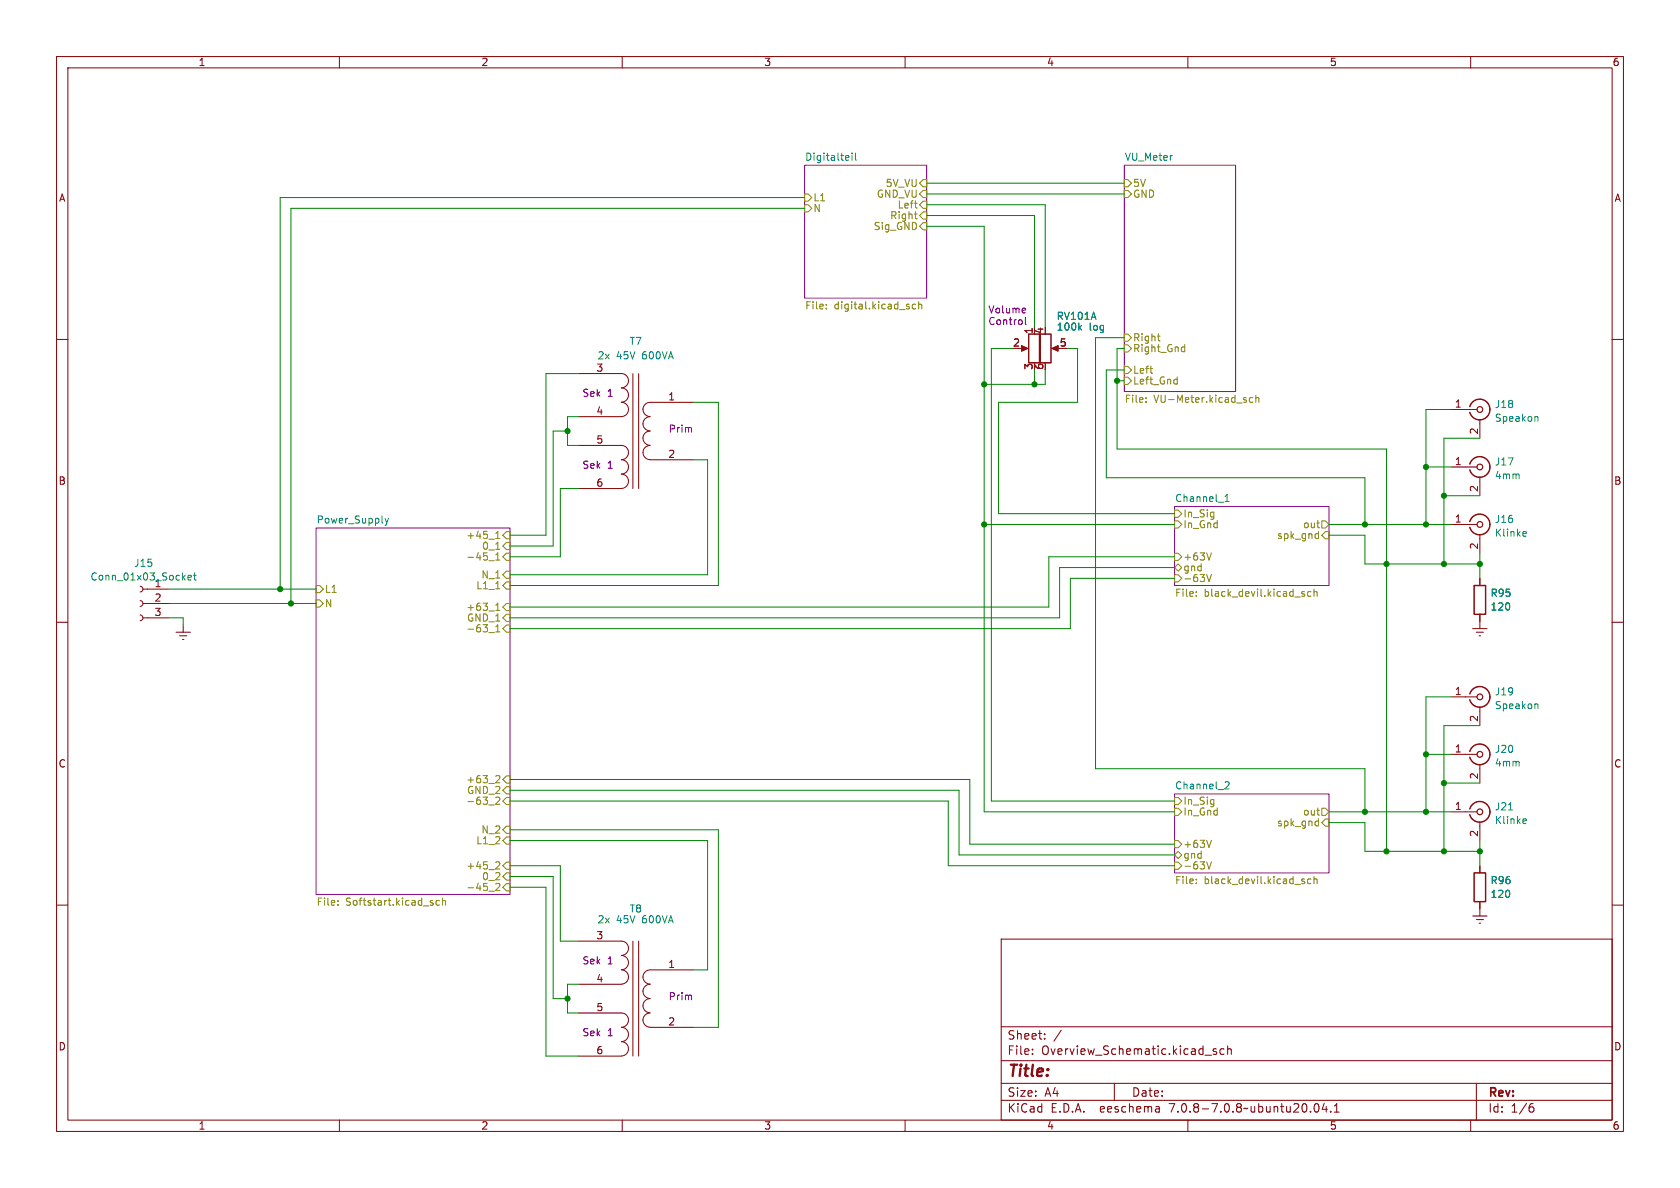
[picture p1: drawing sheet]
<svg xmlns="http://www.w3.org/2000/svg" width="297mm" height="210mm" viewBox="0 0 297 210" stroke-linecap="round" stroke-linejoin="round" font-family="sans-serif">
<g fill="none" stroke="#840000" stroke-width=".18">
<path d="M10 10h277v190h-277zM12 12h273v186h-273zM60 10v2M110 10v2M160 10v2M210 10v2M260 10v2M10 60h2M285 60h2M102.2 78.7h7.7a1.26 1.26 0 0 1 1.2 1.3 1.26 1.26 0 0 1-1.2 1.3M102.2 66h7.7a1.26 1.26 0 0 1 1.2 1.3 1.26 1.26 0 0 1-1.2 1.3M102.2 73.7h7.7"/>
<path d="M109.9 68.6a1.27 1.27 0 0 1 1.2 1.3 1.27 1.27 0 0 1-1.2 1.2 1.26 1.26 0 0 1 1.2 1.3 1.26 1.26 0 0 1-1.2 1.2M111.9 66v20.4M112.9 66v20.4M114.9 78.7a1.26 1.26 0 0 0-1.2 1.3 1.26 1.26 0 0 0 1.2 1.3M114.9 73.7a1.27 1.27 0 0 0-1.2 1.2 1.27 1.27 0 0 0 1.2 1.3 1.26 1.26 0 0 0-1.2 1.3 1.26 1.26 0 0 0 1.2 1.2M122.6 71.1h-7.7a1.26 1.26 0 0 0-1.2 1.3 1.26 1.26 0 0 0 1.2 1.2M180.3 61.6h1.1M186.3 61.6h1M256.5 72.4h4.6M261.6 74.2v3.3M102.2 86.4h7.7M109.9 83.8a1.26 1.26 0 0 1 1.2 1.3 1.26 1.26 0 0 1-1.2 1.2"/>
<path d="M109.9 81.3a1.26 1.26 0 0 1 1.2 1.2 1.26 1.26 0 0 1-1.2 1.3M114.9 81.3h7.7M256.5 82.6h4.6M256.5 92.7h4.6M261.6 84.3v3.3M261.6 94.5v3.3M10 110h2M24.8 108.7l.3 .2 .2 .3-.2 .4-.3 .1M24.8 106.2l.3 .1 .2 .4-.2 .4-.3 .1M24.8 103.6l.3 .2 .2 .4-.2 .3-.3 .1M25.3 109.2h4.5M25.3 106.7h4.5"/>
<path d="M25.3 104.1h4.5M31.1 111.8h2.6M31.7 112.4h1.3M32.3 113h.2M32.4 110.5v1.3M260.3 111.1h2.6M261 111.8h1.3M261.5 112.4h.2M261.6 102.2v1.3M261.6 108.6v2.5M285 110h2M256.5 133.4h4.6"/>
<path d="M256.5 123.2h4.6M261.6 125v3.3M261.6 135.1v3.3M10 160h2M256.5 143.5h4.6M261.6 145.3v3.3M261.6 153v1.3M261.6 159.4v2.5M285 160h2M102.2 179.1h7.7a1.27 1.27 0 0 1 1.2 1.2 1.27 1.27 0 0 1-1.2 1.3 1.26 1.26 0 0 1 1.2 1.3 1.26 1.26 0 0 1-1.2 1.2M102.2 166.4h7.7a1.26 1.26 0 0 1 1.2 1.2 1.26 1.26 0 0 1-1.2 1.3M102.2 174h7.7"/>
<path d="M109.9 168.9a1.27 1.27 0 0 1 1.2 1.3 1.27 1.27 0 0 1-1.2 1.3 1.26 1.26 0 0 1 1.2 1.2 1.26 1.26 0 0 1-1.2 1.3M111.9 166.4v20.3M112.9 166.4v20.3M114.9 179.1a1.26 1.26 0 0 0-1.2 1.2 1.26 1.26 0 0 0 1.2 1.3h7.7M114.9 174a1.27 1.27 0 0 0-1.2 1.3 1.27 1.27 0 0 0 1.2 1.2 1.26 1.26 0 0 0-1.2 1.3 1.26 1.26 0 0 0 1.2 1.2M122.6 171.5h-7.7a1.26 1.26 0 0 0-1.2 1.2 1.26 1.26 0 0 0 1.2 1.3M177 166h108v32h-108zM260.3 161.9h2.6M261 162.6h1.3M261.5 163.2h.2M60 198v2M102.2 186.7h7.7"/>
<path d="M109.9 184.2a1.26 1.26 0 0 1 1.2 1.2 1.26 1.26 0 0 1-1.2 1.3M110 198v2M160 198v2M177 194.5h108M177 191.5h108M177 187.5h108M177 181.5h108M182.5 186.3v.1M182.5 185.5v.1M184.7 183.6v.1M184.7 182.8v.1M187.6 182.1l-1.3 2"/>
<path d="M197 191.5v3M204.9 195.7l.1 .9M205 196.5l-.2 .1M205 196h-.2M210 198v2M213 186.5h1.2M215 185.5l-.3-.1-.2 .2v.2l.5 .2v.3h-.5M216.4 185.5l-.4-.1-.3 .3v.4l.1 .2h.6M217 185.5l.2-.1 .4 .1 .1 .9M217 184.9v1.5M232.5 195.2l.2-.1a.81 .81 0 0 1 .6 .6 .81 .81 0 0 1-.3 .8l-.2 .1a.81 .81 0 0 1-.3-1.4zM234.1 195l-.4 1.1h1"/>
<path d="M234.5 195.6v1M235.2 196.5v.1M235.9 196.6h.8M235.9 195.5l.4-.4v1.5M260 198v2M261 191.5v6.5M270.6 195.7h.3l.3 .3-.1 .5-.5 .1M271 195.1l-.4 .1"/>
</g>
<g fill="#fff" stroke="#fff" stroke-width=".18">
<path d="M198.8 29.2h19.6v40h-19.6z"/>
<path d="M207.6 140.3h27.3v14h-27.3z"/>
<path d="M207.6 89.5h27.3v14h-27.3z"/>
<path d="M142.2 29.2h21.6v23.5h-21.6z"/>
<path d="M55.9 93.3h34.3v64.8h-34.3z"/>
</g>
<path d="M142.2 29.2h21.6v23.5h-21.6zM198.8 29.2h19.6v40h-19.6zM55.9 93.3h34.3v64.8h-34.3zM207.6 89.5h27.3v14h-27.3zM207.6 140.3h27.3v14h-27.3z" fill="none" stroke="#840084" stroke-width=".18"/>
<g fill="none" stroke="#848400" stroke-width=".18">
<path d="M142.2 34.3h.7l.6 .6-.6 .7h-.7zM142.2 36.2h.7l.6 .6-.6 .7h-.7zM161.7 37.8h.4M161.9 38.6l.2 .1M162 36.8h.1M163.2 35.6h.6v1.2h-.6l-.6-.6zM163.2 37.5h.6v1.2h-.6l-.6-.6zM163.2 33.7h.6v1.2h-.6l-.6-.6zM163.2 31.8h.6v1.2h-.6l-.6-.6zM163.2 39.4h.6v1.2h-.6l-.6-.6zM198.8 31.8h.6l.6 .6-.6 .6h-.6zM198.8 33.7h.6l.6 .6-.6 .6h-.6z"/>
<path d="M146.1 54.5v.1M146.1 53.8v.1M161.9 53.8h-.4l-.2 .2 .1 .6h.5M162.4 53.9l.2-.1h.3l.1 .8M162.4 53.3v1.3M198.8 59.1h.6l.6 .6-.6 .6h-.6zM204.6 59.4h.5M198.8 64.8h.6l.6 .6-.6 .6h-.6zM198.8 61h.6l.6 .6-.6 .6h-.6zM198.8 66.7h.6l.6 .6-.6 .6h-.6zM202.6 71v.1M202.6 70.3v.2"/>
<path d="M203.3 65.1h.5M203.6 66h.2M204.9 60.2l.2 .1M208 67l.1 .1M208.1 66.6v1.3M208.1 67.8l-.1 .1M209.1 61.3l.3 .1M209.4 60.9v1.3M209.4 62.1l-.3 .1M221.5 70.3h-.4l-.2 .2 .1 .6h.5M222 70.4l.2-.1h.3l.1 .8M222 69.9v1.2"/>
<path d="M86.4 99.1h1M87.6 95.2h.8M87.6 94.3l.4-.4v1.3M87.6 99h.8M87.6 97.1h.8M88 97.7v1.3M89.5 94h.7v1.3h-.7l-.6-.7zM89.5 97.8h.7v1.3h-.7l-.6-.7zM89.5 95.9h.7v1.3h-.7l-.6-.7zM207.6 97.8h.7l.6 .6-.6 .7h-.7zM207.6 90.2h.7l.6 .6-.6 .6h-.7zM207.6 92.1h.7l.6 .6-.6 .6h-.7z"/>
<path d="M214.2 97.7l-.5 1.3M232.7 94.3l.4 .1M233.1 93.9v1.3M233.1 95.1l-.4 .1M233.7 92.1h.6l.6 .6-.6 .6h-.6zM234.3 94h.6v1.3h-.6l-.6-.7zM55.9 106h.6l.6 .7-.6 .6h-.6zM55.9 103.5h.6l.6 .6-.6 .7h-.6zM86.4 111.8h1M87.6 104.1h.8M87.6 107l.4-.4v1.3M87.6 111.7h.8"/>
<path d="M87.6 107.9h.8M88 110.4v1.3M88.9 111.1l.6-.6h.7v1.3h-.7zM88.9 107.3l.6-.6h.7v1.3h-.7zM89.5 102.9h.7v1.2h-.7l-.6-.6zM89.5 101h.7v1.2h-.7l-.6-.6zM89.5 108.6h.7v1.3h-.7l-.6-.7zM207.6 101.6h.7l.6 .6-.6 .7h-.7zM207.6 100.3l.7-.6 .6 .6-.6 .7zM211.5 104.6v.1M211.5 105.3v.1M213.3 101.5l.4 1.3 .5-1.3"/>
<path d="M230.3 105h.3l.1 .2-.2 .2h-.3M230.3 104.6h.3M231.8 104.6h-.4l-.3 .2 .2 .6h.5M232.3 104.1v1.3M232.3 104.7l.2-.1h.3v.8M87.8 137.1l.4 .1 .2 .3-.8 .9h.8M88.9 139.7l.6-.6h.7v1.2h-.7zM89.5 137.2h.7v1.2h-.7l-.6-.6zM59.7 159.9v.1M59.7 159.2v.2M76.5 159.7v.3M77.7 159.2h-.4l-.2 .2 .1 .6h.5"/>
<path d="M78.2 159.3l.2-.1h.3l.1 .8M78.2 158.8v1.2M86.4 157.5h1M86.4 142.3h1M87.8 152.3l.4 .1 .2 .3-.8 .9h.8M88.4 156.5l-.8 .9h.8M88.4 141.3l-.8 .9h.8M88.9 153l.6-.6h.7v1.3h-.7zM88.9 156.8l.6-.6h.7v1.3h-.7zM88.9 146.7l.6-.6h.7v1.2h-.7zM88.9 141.6l.6-.6h.7v1.2h-.7zM89.5 148h.7v1.2h-.7l-.6-.6z"/>
<path d="M89.5 154.3h.7v1.3h-.7l-.6-.7zM207.6 152.4h.7l.6 .6-.6 .7h-.7zM207.6 151.1l.7-.6 .6 .6-.6 .7zM207.6 148.6h.7l.6 .6-.6 .7h-.7zM207.6 141h.7l.6 .6-.6 .6h-.7zM207.6 142.9h.7l.6 .6-.6 .6h-.7zM211.5 156.1v.1M211.5 155.4v.1M213.3 152.3l.4 1.3 .5-1.3M214.2 148.5l-.5 1.3M230.3 155.8h.3l.1 .2-.2 .2h-.3M230.3 155.4h.3"/>
<path d="M231.8 155.4h-.4l-.3 .2 .2 .6h.5M232.3 155.5l.2-.1h.3v.8M232.3 154.9v1.3M232.7 145.1l.4 .1M233.1 144.7v1.3M233.1 145.9l-.4 .1M233.7 142.9h.6l.6 .6-.6 .6h-.6zM234.3 144.8h.6v1.3h-.6l-.6-.7z"/>
</g>
<g fill="none" stroke="#008484" stroke-width=".18">
<path d="M149.9 27.5l.2 .3-.6 .1M150 28.3h-.1M150.6 27.1v.1M150.6 27.5v.8M151.2 27.1v1.1l.2 .1M190.9 57.9l.3 .5M191.2 57.5l-.5 .5M271.5 73.6l.4 .2v.7M68.1 91.6l.3 .9M68.4 92.5l-.3 .4M68.7 91.6l-.3 .9M216.6 88.7h.7"/>
<path d="M216.6 87.8l.3-.4v1.3M269.4 93.9l.4 .1v.3l-.6 .1M269.8 94.7l-.4 .1M33.2 102.1l.6-.1v-.2l-.4-.1-.2 .2 .1 .6h.5M34.2 101.7h.5M34.4 101.3v1.1l.3 .1M216.6 138.3l.5-.1 .2 .4-.8 .9h.8M271.5 124.4l.4 .2v.7M266.7 143.2h.7M269.4 144.7l.4 .1v.3l-.6 .1M269.8 145.5l-.4 .1"/>
</g>
<path d="M181.9 59.1h2v5h-2zM183.8 59.1h2v5h-2zM259.8 71.9a1.81 1.81 0 0 1 2.8-1 1.81 1.81 0 0 1 0 3 1.81 1.81 0 0 1-2.8-1M259.8 82a1.81 1.81 0 0 1 2.8-.9 1.81 1.81 0 0 1 0 2.9 1.81 1.81 0 0 1-2.8-.9M259.8 92.2a1.81 1.81 0 0 1 2.8-1 1.81 1.81 0 0 1 0 3 1.81 1.81 0 0 1-2.8-1M260.6 103.5h2v5.1h-2zM259.8 132.8a1.81 1.81 0 0 1 2.8-.9 1.81 1.81 0 0 1 0 2.9 1.81 1.81 0 0 1-2.8-.9M259.8 122.7a1.81 1.81 0 0 1 2.8-1 1.81 1.81 0 0 1 0 3 1.81 1.81 0 0 1-2.8-1M259.8 143a1.81 1.81 0 0 1 2.8-1 1.81 1.81 0 0 1 0 3 1.81 1.81 0 0 1-2.8-1M260.6 154.3h2v5.1h-2z" fill="none" stroke="#840000" stroke-width=".25"/>
<g fill="none" stroke="#840000" stroke-width=".2">
<circle cx="261.6" cy="72.4" r=".51"/>
<circle cx="261.6" cy="92.7" r=".51"/>
<circle cx="261.6" cy="82.6" r=".51"/>
<circle cx="261.6" cy="123.2" r=".51"/>
<circle cx="261.6" cy="133.4" r=".51"/>
<circle cx="261.6" cy="143.5" r=".51"/>
</g>
<g fill="#840000" stroke="#840000" stroke-width=".18">
<path d="M180.6 61.1l1.1 .5-1.1 .5z"/>
<path d="M185.9 61.6l1.2-.5v1z"/>
</g>
<path d="M181.1 54.5l.2 .3-.6 .1M181.3 55.3h-.2M181.3 56.1v1.1l.1 .2M122.2 75.6l.1 .8M122.2 176l.1 .8" fill="none" stroke="#0000c2" stroke-width=".18"/>
<g fill="none" stroke="#008400" stroke-width=".18">
<path d="M142.2 34.9h-92.7v69.2M142.2 36.8h-90.8v69.9M163.8 38.1h19.1v19.7M163.8 36.2h21v21.6M163.8 34.3h35M163.8 32.4h35M163.8 40h10.2v103.5h33.6M198.8 59.7h-5.1v76.2h47.6v7.6M100.3 76.2h-2.5v20.3h-7.6M102.2 66h-5.7v28.6h-6.3M102.2 73.7h-1.9v5h1.9M122.6 71.1h4.4v32.4h-36.8"/>
<path d="M179.1 61.6h-3.8v80h32.3M182.9 65.4v2.5M184.8 65.4v2.5h-10.8M188.6 61.6h1.9v9.5h-14v19.7h31.1M197.5 67.3h1.3M198.8 61.6h-1.3v17.8h47.6v71.1M198.8 65.4h-3.2v19.1h45.7v8.2M256.5 72.4h-4.4v20.3M261.6 77.5h-6.3v22.2M102.2 86.4h-3.1v12h-8.9M122.6 81.3h2.5v20.3h-34.9M174 92.7h33.6"/>
<path d="M207.6 98.4h-22.2v8.9h-95.2M234.9 92.7h21.6M234.9 94.6h6.4v5.1h20.3M252.1 82.6h4.4M255.3 87.6h6.3M261.6 97.8v4.4M29.8 104.1h26.1M29.8 106.7h26.1M29.8 109.2h2.6v1.3M207.6 102.2h-18.4v8.9h-99M207.6 100.3h-20.3v8.9h-97.1M90.2 137.8h81.2v11.4h36.2"/>
<path d="M90.2 139.7h79.3v11.4h38.1M252.1 133.4h4.4M255.3 138.4h6.3M256.5 123.2h-4.4v20.3M261.6 128.3h-6.3v22.2M90.2 141.6h77.4v11.4h40M90.2 153h8.9v13.4h3.1M90.2 156.8h6.3v29.9h5.7M90.2 146.7h36.8v34.9h-4.4M90.2 148.6h34.9v22.9h-2.5M90.2 154.9h7.6v21.6h2.5M234.9 145.4h6.4v5.1h20.3"/>
<path d="M234.9 143.5h21.6M261.6 148.6v4.4M102.2 174h-1.9v5.1h1.9"/>
</g>
<g fill="#008400" stroke="#008400" stroke-width=".18">
<circle cx="261.6" cy="99.7" r=".46"/>
<circle cx="255.3" cy="99.7" r=".46"/>
<circle cx="252.1" cy="82.6" r=".46"/>
<circle cx="241.3" cy="92.7" r=".46"/>
<circle cx="255.3" cy="87.6" r=".46"/>
<circle cx="252.1" cy="92.7" r=".46"/>
<circle cx="245.1" cy="99.7" r=".46"/>
<circle cx="100.3" cy="176.5" r=".46"/>
<circle cx="51.4" cy="106.7" r=".46"/>
<circle cx="49.5" cy="104.1" r=".46"/>
<circle cx="100.3" cy="76.2" r=".46"/>
<circle cx="174" cy="92.7" r=".46"/>
<circle cx="174" cy="67.9" r=".46"/>
<circle cx="241.3" cy="143.5" r=".46"/>
<circle cx="182.9" cy="67.9" r=".46"/>
<circle cx="197.5" cy="67.3" r=".46"/>
<circle cx="261.6" cy="150.5" r=".46"/>
<circle cx="255.3" cy="150.5" r=".46"/>
<circle cx="255.3" cy="138.4" r=".46"/>
<circle cx="252.1" cy="133.4" r=".46"/>
<circle cx="252.1" cy="143.5" r=".46"/>
<circle cx="245.1" cy="150.5" r=".46"/>
</g>
<text font-size="2.8" fill="#840000" x="178" y="190.9">Title:</text>
<g font-size="2.1" fill="#840000">
<text x="178" y="184">Sheet:</text>
<text x="178" y="186.7">File:</text>
<text x="184.1" y="186.7">Overview_Schematic.kicad_sch</text>
<text x="178" y="196.9">KiCad</text>
<text x="178" y="194.1">Size:</text>
<text x="184.7" y="194.1">A4</text>
<text x="185.7" y="196.9">E.D.A.</text>
<text x="194.6" y="196.9">eeschema</text>
<text x="200" y="194.1">Date:</text>
<text x="207" y="196.9">7.0.8-7.0.8~ubuntu20.04.1</text>
<text x="263" y="194.3">Rev:</text>
<text x="263" y="196.9">Id:</text>
<text x="267.1" y="196.9">1/6</text>
</g>
<g font-size="1.8" fill="#840000">
<text x="35" y="11.9">1</text>
<text x="85" y="11.9">2</text>
<text x="135" y="11.9">3</text>
<text x="185" y="11.9">4</text>
<text x="235" y="11.9">5</text>
<text x="285" y="11.9">6</text>
<text x="10.3" y="35.9">A</text>
<text x="285.3" y="35.9">A</text>
<text x="182.6" y="59.1" transform="rotate(-90 182.6 59.1)">1</text>
<text x="184.5" y="59.1" transform="rotate(-90 184.5 59.1)">4</text>
<text x="105.3" y="65.8">3</text>
<text x="179" y="61.3">2</text>
<text x="182.6" y="65.5" transform="rotate(-90 182.6 65.5)">3</text>
<text x="184.5" y="65.5" transform="rotate(-90 184.5 65.5)">6</text>
<text x="187.3" y="61.3">5</text>
<text x="118" y="70.9">1</text>
<text x="105.3" y="73.4">4</text>
<text x="257.1" y="72.1">1</text>
<text x="261.4" y="76.9" transform="rotate(-90 261.4 76.9)">2</text>
<text x="105.3" y="78.5">5</text>
<text x="118" y="81">2</text>
<text x="257.1" y="82.3">1</text>
<text x="10.3" y="85.9">B</text>
<text x="105.3" y="86.1">6</text>
<text x="261.4" y="87.1" transform="rotate(-90 261.4 87.1)">2</text>
<text x="285.3" y="85.9">B</text>
<text x="257.1" y="92.5">1</text>
<text x="261.4" y="97.2" transform="rotate(-90 261.4 97.2)">2</text>
<text x="27.2" y="106.4">2</text>
<text x="27.2" y="109">3</text>
<text x="257.1" y="122.9">1</text>
<text x="261.4" y="127.7" transform="rotate(-90 261.4 127.7)">2</text>
<text x="10.3" y="135.9">C</text>
<text x="257.1" y="133.1">1</text>
<text x="261.4" y="137.9" transform="rotate(-90 261.4 137.9)">2</text>
<text x="285.3" y="135.9">C</text>
<text x="257.1" y="143.3">1</text>
<text x="261.4" y="148" transform="rotate(-90 261.4 148)">2</text>
<text x="105.3" y="166.1">3</text>
<text x="105.3" y="173.7">4</text>
<text x="118" y="171.2">1</text>
<text x="105.3" y="178.8">5</text>
<text x="10.3" y="185.9">D</text>
<text x="118" y="181.4">2</text>
<text x="285.3" y="185.9">D</text>
<text x="105.3" y="186.4">6</text>
<text x="35" y="199.9">1</text>
<text x="85" y="199.9">2</text>
<text x="135" y="199.9">3</text>
<text x="185" y="199.9">4</text>
<text x="235" y="199.9">5</text>
<text x="285" y="199.9">6</text>
</g>
<g font-size="1.8" fill="#008484">
<text x="142.2" y="28.5">Digitalteil</text>
<text x="198.8" y="28.5">VU_Meter</text>
<text x="186.7" y="56.7">RV101A</text>
<text x="186.7" y="58.6">100k</text>
<text x="192.5" y="58.6">log</text>
<text x="105.6" y="63.7">2x</text>
<text x="109" y="63.7">45V</text>
<text x="111.2" y="61.2">T7</text>
<text x="113.6" y="63.7">600VA</text>
<text x="264.2" y="72.3">J18</text>
<text x="264.2" y="74.8">Speakon</text>
<text x="264.2" y="82.5">J17</text>
<text x="207.6" y="88.8">Channel_1</text>
<text x="264.2" y="84.9">4mm</text>
<text x="55.9" y="92.6">Power_Supply</text>
<text x="264.2" y="92.7">J16</text>
<text x="264.2" y="95.1">Klinke</text>
<text x="23.6" y="100.4">J15</text>
<text x="15.9" y="102.8">Conn_01x03_Socket</text>
<text x="27.2" y="103.9">1</text>
<text x="263.4" y="105.7">R95</text>
<text x="263.4" y="108.1">120</text>
<text x="264.2" y="123.1">J19</text>
<text x="264.2" y="125.6">Speakon</text>
<text x="264.2" y="133.3">J20</text>
<text x="264.2" y="135.7">4mm</text>
<text x="207.6" y="139.6">Channel_2</text>
<text x="264.2" y="143.5">J21</text>
<text x="264.2" y="145.9">Klinke</text>
<text x="111.2" y="161.5">T8</text>
<text x="263.4" y="156.5">R96</text>
<text x="263.4" y="158.9">120</text>
<text x="105.6" y="163.4">2x</text>
<text x="109" y="163.4">45V</text>
<text x="113.6" y="163.4">600VA</text>
</g>
<g font-size="1.8" fill="#848400">
<text x="143.7" y="35.8">L1</text>
<text x="154.9" y="35.2">GND_VU</text>
<text x="156.5" y="33.2">5V_VU</text>
<text x="200.2" y="33.2">5V</text>
<text x="200.2" y="35.2">GND</text>
<text x="143.7" y="37.7">N</text>
<text x="154.4" y="40.9">Sig_GND</text>
<text x="157.3" y="39">Right</text>
<text x="158.6" y="37.1">Left</text>
<text x="142.2" y="55">File:</text>
<text x="147.5" y="55">digital.kicad_sch</text>
<text x="200.2" y="60.6">Right</text>
<text x="200.2" y="62.5">Right_Gnd</text>
<text x="198.8" y="71.5">File:</text>
<text x="200.2" y="66.3">Left</text>
<text x="200.2" y="68.2">Left_Gnd</text>
<text x="204" y="71.5">VU-Meter.kicad_sch</text>
<text x="82.3" y="95.5">+45_1</text>
<text x="209.1" y="91.7">In_Sig</text>
<text x="209.1" y="93.6">In_Gnd</text>
<text x="225.7" y="95.5">spk_gnd</text>
<text x="230.3" y="93.6">out</text>
<text x="82.3" y="99.3">-45_1</text>
<text x="85.1" y="97.4">0_1</text>
<text x="209.1" y="101.2">gnd</text>
<text x="209.1" y="99.3">+63V</text>
<text x="57.3" y="107.5">N</text>
<text x="57.3" y="105">L1</text>
<text x="84.1" y="104.4">L1_1</text>
<text x="85" y="102.5">N_1</text>
<text x="207.6" y="105.8">File:</text>
<text x="209.1" y="103.1">-63V</text>
<text x="212.9" y="105.8">black_devil.kicad_sch</text>
<text x="82.3" y="112">-63_1</text>
<text x="82.3" y="108.2">+63_1</text>
<text x="82.5" y="110.1">GND_1</text>
<text x="82.3" y="142.5">-63_2</text>
<text x="82.3" y="138.7">+63_2</text>
<text x="82.5" y="140.6">GND_2</text>
<text x="209.1" y="142.5">In_Sig</text>
<text x="84.1" y="149.5">L1_2</text>
<text x="85" y="147.5">N_2</text>
<text x="209.1" y="144.4">In_Gnd</text>
<text x="225.7" y="146.3">spk_gnd</text>
<text x="230.3" y="144.4">out</text>
<text x="82.3" y="153.9">+45_2</text>
<text x="85.1" y="155.8">0_2</text>
<text x="209.1" y="153.9">-63V</text>
<text x="209.1" y="152">gnd</text>
<text x="209.1" y="150.1">+63V</text>
<text x="55.9" y="160.4">File:</text>
<text x="61.1" y="160.4">Softstart.kicad_sch</text>
<text x="82.3" y="157.7">-45_2</text>
<text x="207.6" y="156.6">File:</text>
<text x="212.9" y="156.6">black_devil.kicad_sch</text>
</g>
<g font-size="1.8" fill="#0000c2">
<text x="174.6" y="55.5">Volume</text>
<text x="174.6" y="57.5">Control</text>
<text x="102.9" y="70.2">Sek</text>
<text x="107.4" y="70.2">1</text>
<text x="118.1" y="76.6">Prim</text>
<text x="102.9" y="82.9">Sek</text>
<text x="107.4" y="82.9">1</text>
<text x="102.9" y="170.6">Sek</text>
<text x="107.4" y="170.6">1</text>
<text x="118.1" y="176.9">Prim</text>
<text x="102.9" y="183.3">Sek</text>
<text x="107.4" y="183.3">1</text>
</g>
</svg>
